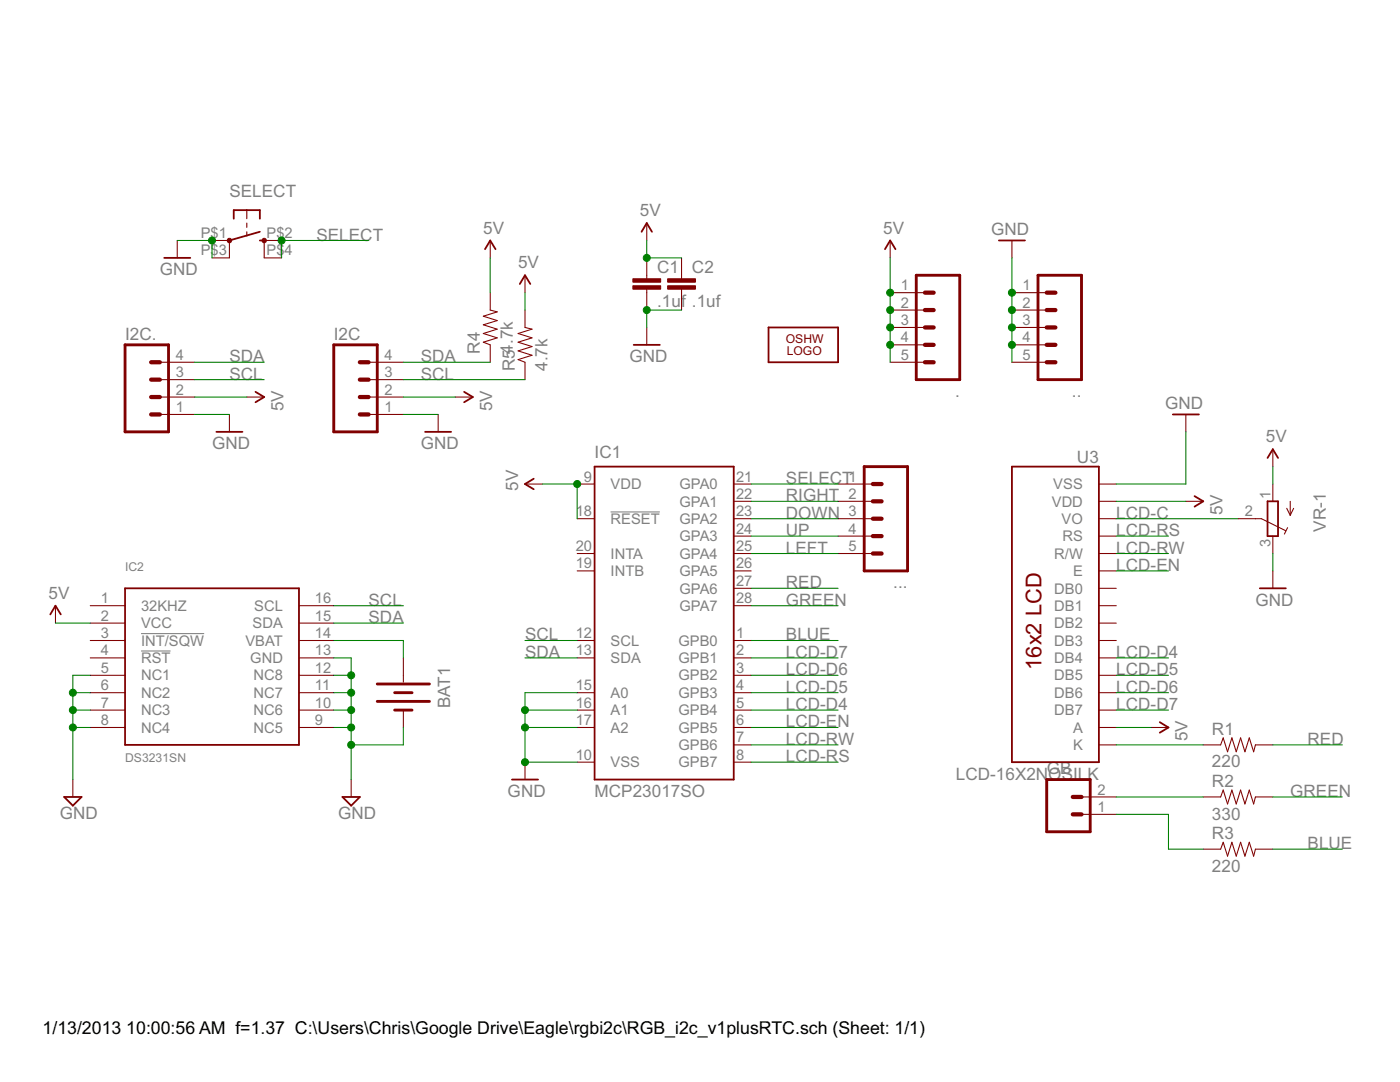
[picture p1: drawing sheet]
<svg xmlns="http://www.w3.org/2000/svg" width="279mm" height="216mm" viewBox="0 0 279 216" stroke-linecap="round" stroke-linejoin="round" font-family="sans-serif">
<path d="M121.9 102.2h9.8M28.2 126.4h12.5M28.2 129.9h5.8" fill="none" stroke="#808080" stroke-width=".21"/>
<g fill="none" stroke="#800000" stroke-width=".36">
<path d="M32.8 51.5h5.2M46.7 43.6v-1.7h5.2v1.7M51.9 48h.8M51.9 46.2l-6.1 1.8M96.8 49.7l1-1.7 1.1 1.7M103.7 56.7l1.1-1.8 1 1.8M128 46.2l1.1-1.7 1 1.7M176.6 49.7l1.1-1.7 1 1.7M199.3 48h5.3M51 78.2l1.7 1-1.7 1.1M92.6 78.2l1.8 1-1.8 1.1M126.5 68.8h5.2"/>
<path d="M153.4 65.3h13.9v7h-13.9zM43.2 86.2h5.2M84.8 86.2h5.2M106.5 95.5l-1.7 1.1 1.7 1M118.7 93.1h27.7v62.5h-27.7zM202 93.1h17.3v59h-17.3zM234.1 82.7h5.2M238.4 99l1.7 1-1.7 1.1M253 91.4l1-1.8 1.1 1.8M25 117.4h34.7v31.2h-34.7zM251.4 117.4h5.2M253 100h2.1v7h-2.1z"/>
<path d="M10 122.6l1.1-1.7 1 1.7M12.8 159h3.5l-1.8 1.8zM68.3 159h3.5l-1.7 1.8zM102.2 155.6h5.2M231.5 144.1l1.7 1.1-1.7 1"/>
</g>
<g fill="none" stroke="#800000" stroke-width=".21">
<path d="M35.4 48v3.5M42.3 48h3.5v3.5h-3.5M49.3 41.9v1.7M49.3 44.5v.9M49.3 46.2v.9M56.2 48h-3.5v3.5h3.5M97.8 58.4v3.5l1.4 .3-2.7 .9 2.7 .9-2.7 .8 2.7 .9-2.7 .8 2.7 .9-2.7 .9 1.3 .5v3.5M97.8 48v3.5M104.8 54.9v3.5M129.1 44.5v3.5M129.1 51.5v4.1M129.1 57.7v4.2"/>
<path d="M136 51.5v4.1M136 57.7v4.2M177.7 58.4h6.9M177.7 48v3.5M202 58.4h6.9M202 48v3.5M31.9 79.2h6.9M31.9 75.8h6.9M31.9 72.3h6.9M49.3 79.2h3.4M73.6 79.2h6.9M73.6 75.8h6.9"/>
<path d="M73.6 72.3h6.9M90.9 79.2h3.5M104.8 61.9v3.4l1.4 .4-2.8 .8 2.8 .9-2.8 .9 2.8 .9-2.8 .8 2.8 .9-2.8 .9 1.4 .5v3.5M129.1 65.3v3.5M177.7 72.3h6.9M177.7 61.9h6.9M177.7 65.3h6.9M177.7 68.8h6.9M202 72.3h6.9M202 61.9h6.9M202 65.3h6.9M202 68.8h6.9"/>
<path d="M31.9 82.7h6.9M45.8 82.7v3.5M73.6 82.7h6.9M87.4 82.7v3.5M104.8 96.6h3.4M115.2 96.6h3.5M146.4 96.6h3.5M167.3 96.6h6.9M219.3 96.6h3.5M236.7 82.7v3.5M254 89.6v3.5M254 96.6v3.4"/>
<path d="M115.2 113.9h3.5M115.2 110.4h3.5M115.2 103.5h3.5M146.4 117.4h3.5M146.4 113.9h3.5M146.4 110.4h3.5M146.4 107h3.5M146.4 100h3.5M146.4 103.5h3.5M167.3 110.4h6.9M167.3 107h6.9M167.3 100h6.9"/>
<path d="M167.3 103.5h6.9M219.3 117.4h3.5M219.3 113.9h3.5M219.3 110.4h3.5M219.3 107h3.5M219.3 100h3.5M219.3 103.5h3.5M236.7 100h3.4M247.1 103.5h4.7l4.8 2.4M254 107v3.4M254 113.9v3.5M256.8 101.4l.7 1.4"/>
<path d="M257 105.3l-.7 1.3M257.5 100v2.8M258.2 101.4l-.7 1.4M11.1 120.9v3.4M18 120.9h7M18 124.3h7M18 127.8h7M18 131.3h7M18 134.7h7M18 138.2h7M59.7 120.9h6.9M59.7 124.3h6.9"/>
<path d="M59.7 127.8h6.9M59.7 131.3h6.9M59.7 134.7h6.9M59.7 138.2h6.9M80.5 131.3v4.8M115.2 127.8h3.5M115.2 131.3h3.5M115.2 138.2h3.5M146.4 120.9h3.5M146.4 127.8h3.5M146.4 131.3h3.5M146.4 134.7h3.5"/>
<path d="M146.4 138.2h3.5M219.3 120.9h3.5M219.3 124.3h3.5M219.3 127.8h3.5M219.3 131.3h3.5M219.3 134.7h3.5M219.3 138.2h3.5M14.5 155.6v3.4M18 145.2h7M18 141.7h7M59.7 145.2h6.9M59.7 141.7h6.9"/>
<path d="M70.1 155.6v3.4M80.5 141.7v3.5M104.8 152.1v3.5M115.2 145.2h3.5M115.2 141.7h3.5M115.2 152.1h3.5M146.4 145.2h3.5M146.4 141.7h3.5M146.4 148.6h3.5M146.4 152.1h3.5M215.8 159h7M219.3 145.2h3.5"/>
<path d="M219.3 141.7h3.5M219.3 148.6h3.5M229.7 145.2h3.5M240.1 148.6h3.5l.5-1.4 .9 2.8 .9-2.8 .8 2.8 .9-2.8 .9 2.8 .8-2.8 .9 2.8 .3-1.4h3.5M240.1 159h3.5l.5-1.4 .9 2.8 .9-2.8 .8 2.8 .9-2.8 .9 2.8 .8-2.8 .9 2.8 .3-1.4h3.5M215.8 162.5h7M240.1 169.4h3.5l.5-1.3 .9 2.7 .9-2.7 .8 2.7 .9-2.7 .9 2.7 .8-2.7 .9 2.7 .3-1.4h3.5"/>
</g>
<path d="M182.9 54.9h8.6v20.9h-8.6zM207.2 54.9h8.6v20.9h-8.6zM25 68.8h8.6v17.4h-8.6zM66.6 68.8h8.7v17.4h-8.7zM172.5 93.1h8.6v20.8h-8.6zM75.3 136.5h10.4M75.3 140h10.4M78.8 138.2h3.4M78.8 141.7h3.4M208.9 155.6h8.7v10.4h-8.7z" fill="none" stroke="#800000" stroke-width=".57"/>
<g fill="none" stroke="#800000" stroke-width=".85">
<path d="M184.6 58.4h1.7M208.9 58.4h1.7M30.2 75.8h1.7M30.2 79.2h1.7M30.2 72.3h1.7M71.8 75.8h1.8M71.8 79.2h1.8M71.8 72.3h1.8M184.6 72.3h1.7M184.6 65.3h1.7M184.6 61.9h1.7M184.6 68.8h1.7"/>
<path d="M208.9 72.3h1.7M208.9 65.3h1.7M208.9 61.9h1.7M208.9 68.8h1.7M30.2 82.7h1.7M71.8 82.7h1.8M174.2 96.6h1.7M174.2 103.5h1.7M174.2 100h1.7M174.2 110.4h1.7M174.2 107h1.7M214.1 159h1.7"/>
<path d="M214.1 162.5h1.7"/>
</g>
<g fill="#800000" stroke="#800000" stroke-width=".2">
<path d="M126.3 57h5.5v.7h-5.5z"/>
<path d="M126.3 55.6h5.5v.7h-5.5z"/>
<path d="M133.2 57h5.6v.7h-5.6z"/>
<path d="M133.2 55.6h5.6v.7h-5.6z"/>
</g>
<g fill="#800000" stroke="#800000" stroke-width=".2">
<circle cx="45.8" cy="48" r=".45"/>
<circle cx="52.7" cy="48" r=".45"/>
</g>
<g fill="none" stroke="#008000" stroke-width=".21">
<path d="M35.4 48h6.9v3.5M73.6 48h-17.4v3.5M97.8 51.5v6.9M104.8 58.4v3.5M129.1 48v3.5h6.9M177.7 51.5v20.8M202 51.5v20.8M38.8 79.2h10.5M38.8 72.3h13.9M38.8 75.8h13.9M80.5 79.2h10.4M80.5 72.3h17.3"/>
<path d="M80.5 75.8h24.3M136 61.9h-6.9v3.4M38.8 82.7h7M80.5 82.7h6.9M108.2 96.6h7v6.9M149.9 96.6h17.4M236.7 86.2v10.4h-13.9M254 93.1v3.5M149.9 100h17.4M149.9 107h17.4M149.9 103.5h17.4M149.9 110.4h17.4"/>
<path d="M149.9 117.4h17.4M222.8 100h13.9M222.8 107h10.4M222.8 113.9h10.4M222.8 103.5h24.3M222.8 110.4h10.4M254 110.4v3.5M11.1 124.3h6.9M14.5 138.2h3.5M18 134.7h-3.5v20.9M66.6 138.2h3.5M66.6 134.7h3.5"/>
<path d="M66.6 131.3h3.5v24.3M66.6 127.8h13.9v3.5M66.6 124.3h13.9M66.6 120.9h13.9M104.8 131.3h10.4M104.8 127.8h10.4M115.2 138.2h-10.4v13.9h10.4M149.9 138.2h17.4M149.9 134.7h17.4M149.9 131.3h17.4M149.9 127.8h17.4M149.9 120.9h17.4"/>
<path d="M222.8 138.2h10.4M222.8 134.7h10.4M222.8 131.3h10.4M14.5 145.2h3.5M14.5 141.7h3.5M66.6 145.2h3.5M66.6 141.7h3.5M80.5 145.2v3.4h-10.4M104.8 145.2h10.4M104.8 141.7h10.4M149.9 152.1h17.4M149.9 145.2h17.4"/>
<path d="M149.9 141.7h17.4M149.9 148.6h17.4M222.8 145.2h6.9M222.8 141.7h10.4M222.8 148.6h17.3M222.8 159h17.3M254 148.6h13.9M254 159h13.9M222.8 162.5h10.4v6.9h6.9M254 169.4h13.9"/>
</g>
<g fill="#008000" stroke="#008000" stroke-width=".2">
<circle cx="104.8" cy="145.2" r=".7"/>
<circle cx="104.8" cy="141.7" r=".7"/>
<circle cx="104.8" cy="152.1" r=".7"/>
<circle cx="202" cy="58.4" r=".7"/>
<circle cx="202" cy="61.9" r=".7"/>
<circle cx="202" cy="65.3" r=".7"/>
<circle cx="202" cy="68.8" r=".7"/>
<circle cx="129.1" cy="61.9" r=".7"/>
<circle cx="14.5" cy="141.7" r=".7"/>
<circle cx="14.5" cy="138.2" r=".7"/>
<circle cx="14.5" cy="145.2" r=".7"/>
<circle cx="70.1" cy="134.7" r=".7"/>
<circle cx="70.1" cy="138.2" r=".7"/>
<circle cx="70.1" cy="141.7" r=".7"/>
<circle cx="70.1" cy="145.2" r=".7"/>
<circle cx="70.1" cy="148.6" r=".7"/>
<circle cx="42.3" cy="48" r=".7"/>
<circle cx="115.2" cy="96.6" r=".7"/>
<circle cx="177.7" cy="68.8" r=".7"/>
<circle cx="177.7" cy="65.3" r=".7"/>
<circle cx="177.7" cy="61.9" r=".7"/>
<circle cx="177.7" cy="58.4" r=".7"/>
<circle cx="129.1" cy="51.5" r=".7"/>
<circle cx="56.2" cy="48" r=".7"/>
</g>
<text font-size="4.9" fill="#800000" x="207.9" y="133.7" transform="rotate(-90 207.9 133.7)">16x2 LCD</text>
<g font-size="4">
<text x="8.5" y="206.4">1/13/2013</text>
<text x="25.2" y="206.4">10:00:56 AM f=1.37 C:\Users\Chris\Google Drive\Eagle\rgbi2c\RGB_i2c_v1plusRTC.sch (Sheet: 1/1)</text>
</g>
<g font-size="3.8" fill="#808080">
<text x="45.8" y="39.3">SELECT</text>
<text x="63.1" y="48">SELECT</text>
<text x="96.5" y="46.6">5V</text>
<text x="127.7" y="43.1">5V</text>
<text x="176.3" y="46.6">5V</text>
<text x="197.8" y="47">GND</text>
<text x="103.4" y="53.5">5V</text>
<text x="31.9" y="54.9">GND</text>
<text x="131.2" y="54.4">C1</text>
<text x="138.1" y="54.4">C2</text>
<text x="131.2" y="61.4">.1uf</text>
<text x="138.1" y="61.4">.1uf</text>
<text x="25" y="67.8">I2C.</text>
<text x="66.6" y="67.8">I2C</text>
<text x="95.8" y="70.5" transform="rotate(-90 95.8 70.5)">R4</text>
<text x="45.8" y="72.3">SDA</text>
<text x="45.8" y="75.8">SCL</text>
<text x="84" y="72.3">SDA</text>
<text x="84" y="75.8">SCL</text>
<text x="102.7" y="74" transform="rotate(-90 102.7 74)">R54.7k</text>
<text x="109.3" y="74" transform="rotate(-90 109.3 74)">4.7k</text>
<text x="125.6" y="72.3">GND</text>
<text x="56.5" y="82" transform="rotate(-90 56.5 82)">5V</text>
<text x="98.2" y="82" transform="rotate(-90 98.2 82)">5V</text>
<text x="190.6" y="79.2">.</text>
<text x="213.9" y="79.2">..</text>
<text x="232.5" y="81.7">GND</text>
<text x="42.3" y="89.6">GND</text>
<text x="84" y="89.6">GND</text>
<text x="252.6" y="88.2">5V</text>
<text x="118.7" y="91.4">IC1</text>
<text x="214.9" y="92.4">U3</text>
<text x="103.4" y="98" transform="rotate(-90 103.4 98)">5V</text>
<text x="156.8" y="96.6">SELECT</text>
<text x="156.8" y="100">RIGHT</text>
<text x="156.8" y="103.5">DOWN</text>
<text x="156.8" y="107">UP</text>
<text x="222.8" y="107">LCD-RS</text>
<text x="222.8" y="103.5">LCD-C</text>
<text x="244" y="102.8" transform="rotate(-90 244 102.8)">5V</text>
<text x="264.6" y="106.1" transform="rotate(-90 264.6 106.1)">VR-1</text>
<text x="156.8" y="110.5">LEFT</text>
<text x="222.8" y="113.9">LCD-EN</text>
<text x="222.8" y="110.5">LCD-RW</text>
<text x="9.7" y="119.5">5V</text>
<text x="156.8" y="117.4">RED</text>
<text x="178.3" y="117.4">...</text>
<text x="73.5" y="124.3">SDA</text>
<text x="73.5" y="120.9">SCL</text>
<text x="156.8" y="120.9">GREEN</text>
<text x="250.5" y="120.9">GND</text>
<text x="104.8" y="131.3">SDA</text>
<text x="104.8" y="127.8">SCL</text>
<text x="156.8" y="131.3">LCD-D7</text>
<text x="156.8" y="127.8">BLUE</text>
<text x="222.8" y="131.3">LCD-D4</text>
<text x="156.8" y="134.7">LCD-D6</text>
<text x="222.8" y="134.7">LCD-D5</text>
<text x="89.9" y="141.3" transform="rotate(-90 89.9 141.3)">BAT1</text>
<text x="156.8" y="141.7">LCD-D4</text>
<text x="156.8" y="138.2">LCD-D5</text>
<text x="222.8" y="138.2">LCD-D6</text>
<text x="222.8" y="141.7">LCD-D7</text>
<text x="156.8" y="145.2">LCD-EN</text>
<text x="156.8" y="148.6">LCD-RW</text>
<text x="237" y="148" transform="rotate(-90 237 148)">5V</text>
<text x="241.9" y="146.6">R1</text>
<text x="261" y="148.6">RED</text>
<text x="156.8" y="152.1">LCD-RS</text>
<text x="190.8" y="155.6">LCD-16X2N</text>
<text x="208.9" y="154.5">GB</text>
<text x="209.2" y="155.6">OSILK</text>
<text x="241.9" y="153.1">220</text>
<text x="101.3" y="159">GND</text>
<text x="118.7" y="159">MCP23017SO</text>
<text x="241.9" y="157">R2</text>
<text x="257.5" y="159">GREEN</text>
<text x="11.9" y="163.4">GND</text>
<text x="67.5" y="163.4">GND</text>
<text x="241.9" y="163.5">330</text>
<text x="241.9" y="167.4">R3</text>
<text x="241.9" y="174">220</text>
<text x="261" y="169.4">BLUE</text>
</g>
<g font-size="3.3" fill="#808080">
<text x="40.1" y="47.5">P$1</text>
<text x="53.2" y="47.5">P$2</text>
<text x="40.1" y="51">P$3</text>
<text x="53.2" y="51">P$</text>
<text x="56.8" y="51">4</text>
<text x="179.8" y="57.9">1</text>
<text x="204.1" y="57.9">1</text>
<text x="179.8" y="61.4">2</text>
<text x="179.8" y="64.9">3</text>
<text x="204.1" y="61.4">2</text>
<text x="204.1" y="64.9">3</text>
<text x="35.1" y="71.8">4</text>
<text x="76.7" y="71.8">4</text>
<text x="179.8" y="68.3">4</text>
<text x="179.8" y="71.8">5</text>
<text x="204.1" y="68.3">4</text>
<text x="204.1" y="71.8">5</text>
<text x="35.1" y="75.3">3</text>
<text x="76.7" y="75.3">3</text>
<text x="35.1" y="82.2">1</text>
<text x="35.1" y="78.7">2</text>
<text x="76.7" y="82.2">1</text>
<text x="76.7" y="78.7">2</text>
<text x="116.5" y="96.1">9</text>
<text x="121.9" y="97.6">VDD</text>
<text x="135.6" y="97.6">GPA0</text>
<text x="135.6" y="101.1">GPA1</text>
<text x="146.9" y="96.1">21</text>
<text x="146.9" y="99.6">22</text>
<text x="169.4" y="96.1">1</text>
<text x="169.4" y="99.6">2</text>
<text x="209.9" y="101.1">VDD</text>
<text x="210.2" y="97.6">VSS</text>
<text x="253.5" y="99.6" transform="rotate(-90 253.5 99.6)">1</text>
<text x="114.9" y="103">18</text>
<text x="121.9" y="104.6">RESET</text>
<text x="135.6" y="104.5">GPA2</text>
<text x="146.9" y="103">23</text>
<text x="146.9" y="106.5">24</text>
<text x="169.4" y="103">3</text>
<text x="169.4" y="106.5">4</text>
<text x="211.9" y="104.6">VO</text>
<text x="248.4" y="103">2</text>
<text x="114.9" y="110">20</text>
<text x="114.9" y="113.4">19</text>
<text x="121.9" y="111.5">INTA</text>
<text x="135.6" y="108">GPA3</text>
<text x="135.6" y="111.5">GPA4</text>
<text x="146.9" y="110">25</text>
<text x="146.9" y="113.4">26</text>
<text x="169.4" y="110">5</text>
<text x="210.4" y="111.5">R/W</text>
<text x="212" y="108">RS</text>
<text x="253.5" y="109.1" transform="rotate(-90 253.5 109.1)">3</text>
<text x="121.9" y="115">INTB</text>
<text x="135.6" y="115">GPA5</text>
<text x="135.6" y="118.4">GPA6</text>
<text x="146.9" y="116.9">27</text>
<text x="210.4" y="118.4">DB0</text>
<text x="214.1" y="115">E</text>
<text x="20.1" y="120.4">1</text>
<text x="20.1" y="123.8">2</text>
<text x="28.2" y="121.9">32KHZ</text>
<text x="28.2" y="125.4">VCC</text>
<text x="50.4" y="125.4">SDA</text>
<text x="50.8" y="121.9">SCL</text>
<text x="62.9" y="123.8">15</text>
<text x="62.9" y="120.4">16</text>
<text x="135.6" y="121.9">GPA7</text>
<text x="146.9" y="120.4">28</text>
<text x="210.4" y="121.9">DB1</text>
<text x="210.4" y="125.4">DB2</text>
<text x="20.1" y="127.3">3</text>
<text x="20.1" y="130.8">4</text>
<text x="28.2" y="128.8">INT/SQW</text>
<text x="49" y="128.8">VBAT</text>
<text x="62.9" y="130.8">13</text>
<text x="62.9" y="127.3">14</text>
<text x="114.9" y="127.3">12</text>
<text x="114.9" y="130.8">13</text>
<text x="121.9" y="128.8">SCL</text>
<text x="135.4" y="128.8">GPB0</text>
<text x="146.9" y="127.3">1</text>
<text x="146.9" y="130.8">2</text>
<text x="210.4" y="128.8">DB3</text>
<text x="20.1" y="134.3">5</text>
<text x="20.1" y="137.7">6</text>
<text x="28.2" y="132.3">RST</text>
<text x="28.2" y="135.8">NC1</text>
<text x="50" y="132.3">GND</text>
<text x="50.6" y="135.8">NC8</text>
<text x="62.9" y="137.7">11</text>
<text x="62.9" y="134.3">12</text>
<text x="114.9" y="137.7">15</text>
<text x="121.9" y="132.3">SDA</text>
<text x="135.4" y="132.3">GPB1</text>
<text x="135.4" y="135.8">GPB2</text>
<text x="146.9" y="134.3">3</text>
<text x="146.9" y="137.7">4</text>
<text x="210.4" y="132.3">DB4</text>
<text x="210.4" y="135.8">DB5</text>
<text x="20.1" y="141.2">7</text>
<text x="28.2" y="139.3">NC2</text>
<text x="28.2" y="142.7">NC3</text>
<text x="50.6" y="142.7">NC6</text>
<text x="50.6" y="139.2">NC7</text>
<text x="62.9" y="141.2">10</text>
<text x="114.9" y="141.2">16</text>
<text x="121.9" y="139.3">A0</text>
<text x="121.9" y="142.7">A1</text>
<text x="135.4" y="139.2">GPB3</text>
<text x="135.4" y="142.7">GPB4</text>
<text x="146.9" y="141.2">5</text>
<text x="210.4" y="139.3">DB6</text>
<text x="210.4" y="142.7">DB7</text>
<text x="20.1" y="144.7">8</text>
<text x="28.2" y="146.2">NC4</text>
<text x="50.6" y="146.2">NC5</text>
<text x="62.9" y="144.7">9</text>
<text x="114.9" y="144.7">17</text>
<text x="121.9" y="146.2">A2</text>
<text x="135.4" y="146.2">GPB5</text>
<text x="135.4" y="149.7">GPB6</text>
<text x="146.9" y="144.7">6</text>
<text x="146.9" y="148.1">7</text>
<text x="214.1" y="146.2">A</text>
<text x="214.1" y="149.7">K</text>
<text x="114.9" y="151.6">10</text>
<text x="121.9" y="153.1">VSS</text>
<text x="135.4" y="153.1">GPB7</text>
<text x="146.9" y="151.6">8</text>
<text x="219" y="158.5">2</text>
<text x="219" y="162">1</text>
</g>
<g font-size="2.7" fill="#800000">
<text x="156.8" y="68.5">OSHW</text>
<text x="157" y="70.9">LOGO</text>
</g>
<g font-size="2.7" fill="#808080">
<text x="25" y="113.9">IC2</text>
<text x="25" y="152.1">DS3231SN</text>
</g>
</svg>
